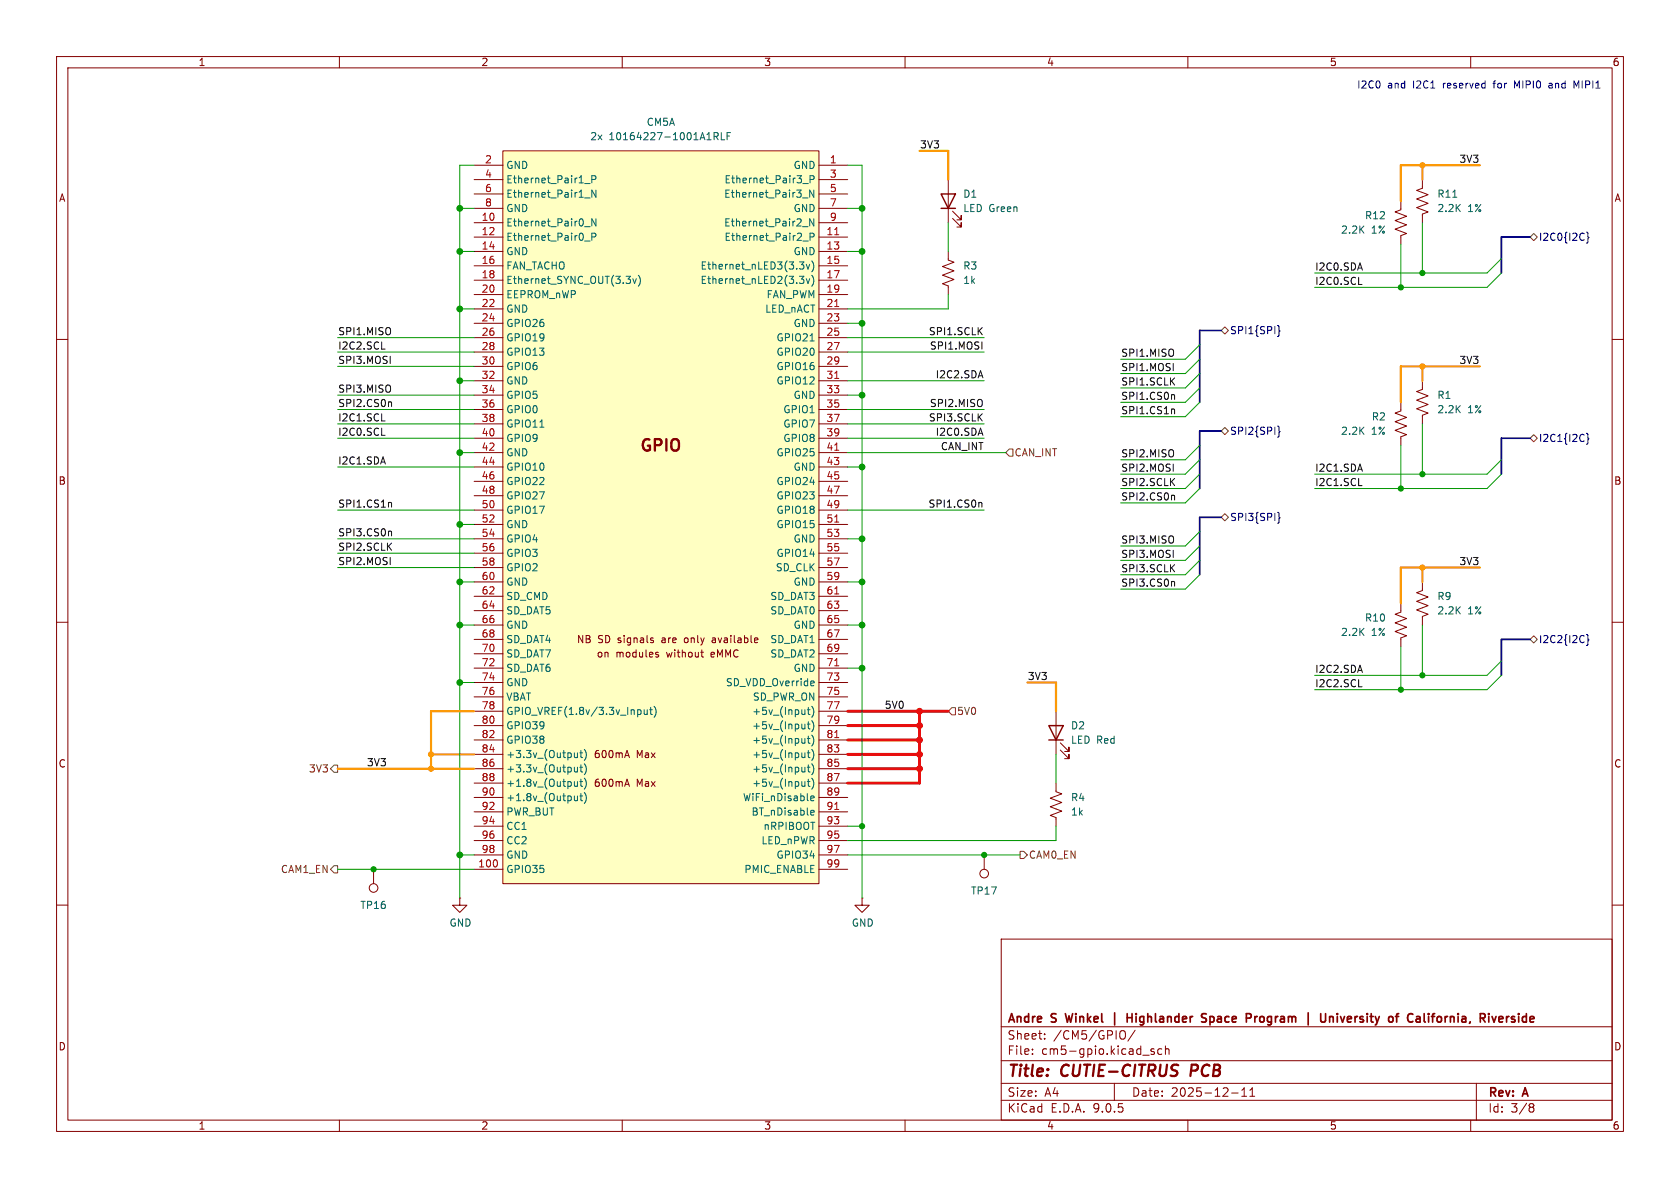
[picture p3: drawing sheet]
<svg xmlns="http://www.w3.org/2000/svg" width="297mm" height="210mm" viewBox="0 0 297 210" stroke-linecap="round" stroke-linejoin="round" font-family="sans-serif">
<g fill="none" stroke="#840000" stroke-width=".18">
<path d="M10 10h277v190h-277zM12 12h273v186h-273zM60 10v2M110 10v2M160 10v2M210 10v2M260 10v2M167.6 31.8v7.6M168.4 38.6l1.5 1.5v-.7v.7h-.7M168.4 37.3l1.5 1.6v-.8v.8h-.7M251.5 31.8v1.5l-1.1 .4 2.1 .7-2.1 .8 2.1 .7-2.1 .8 2.1 .8-1 .3v1.6M10 60h2"/>
<path d="M247.6 71.1v1.5l-1 .4 2.1 .8-2.1 .7 2.1 .8-2.1 .8 2.1 .7-1.1 .4v1.5M251.5 67.3v1.5l-1.1 .4 2.1 .8-2.1 .7 2.1 .8-2.1 .8 2.1 .7-1 .4v1.5M285 60h2M10 110h2M247.6 106.7v1.5l-1 .4 2.1 .7-2.1 .8 2.1 .8-2.1 .7 2.1 .8-1.1 .4v1.5M251.5 102.9v1.5l-1.1 .4 2.1 .7-2.1 .8 2.1 .8-2.1 .7 2.1 .8-1 .4v1.5M285 110h2M186.7 125.7v7.7M187.5 132.6l1.5 1.5v-.7v.7h-.8M187.5 131.3l1.5 1.5v-.7v.7h-.8M66 153.7v2.5M81.3 158.8v1.2h1.2l-1.2 1.3-1.3-1.3h1.3"/>
<path d="M81.3 158.8h.1M152.4 158.8v1.2h1.3l-1.3 1.3-1.3-1.3h1.3M152.4 158.8h.1M174 151.1v2.6M10 160h2M177 166h108v32h-108zM285 160h2M60 198v2M110 198v2M160 198v2M177 194.5h108M177 191.5h108"/>
<path d="M177 187.5h108M177 181.5h108M182.5 186.3v.1M182.5 185.5v.1M184.7 183.6v.1M184.7 182.8v.1M197 191.5v3M198.7 182.3a.96 .96 0 0 1-.1 1.4h-.3M200.7 182.1l-1.3 2M202 186.5h1.2M204 185.5l-.3-.1-.2 .2v.2l.5 .2v.3h-.5M205.4 185.5l-.4-.1-.3 .3v.4l.1 .2h.6"/>
<path d="M206 185.5l.2-.1 .4 .1 .1 .9M206 184.9v1.5M210 198v2M217.7 193.2h1.2M219.5 193.8h.9M219.5 192.7l.5-.4v1.5M221 193.8h.8M221 192.7l.4-.4v1.5M260 198v2M261 191.5v6.5M270.6 195.1l.4 .1 .2 .2-.3 .3M270.6 195.7h.3"/>
<path d="M270.9 195.7l.2 .2 .1 .4-.2 .2-.4 .1"/>
<circle cx="66" cy="157" r=".76"/>
<circle cx="174" cy="154.4" r=".76"/>
</g>
<path d="M210.7 188.2l-.3 2" fill="none" stroke="#840000" stroke-width=".4"/>
<g fill="none" stroke="#840000" stroke-width=".3">
<path d="M188.3 179.2l.4 1.5M197.1 179v2.2M199.3 179.2v1.5M199.3 179.9h.8M200.1 179.2v1.5M212.7 179.9l.4 .1 .2 .4-.3 .3h-.4M212.7 179.2l.6 .1M213.9 179.7v1.5M214.3 179.7l-.4 .1M221.8 179.7v1M222.3 179.7l-.3 .1-.2 .2M222.8 179.8l-.1 .2v.4l.1 .2"/>
<path d="M233.5 179.2v1.2l.3 .3h.3M236.4 179.2v.1M236.4 179.7v1M237 179.7l.3 1M249.8 179.3a.6 .6 0 0 0-.8 0 .6 .6 0 0 0-.2 .7 .56 .56 0 0 0 .3 .6 .56 .56 0 0 0 .7-.1M253.1 179.7h.5M253.6 179.2l-.3 .2v1.3M265.1 179.8l.4-.1 .2 .3-.7 .2M266.3 179.7v1M266.8 179.7l-.3 .1-.2 .2M213.9 180.6l.4 .1M265.1 180.6h.5"/>
</g>
<path d="M166.4 34.3h2.5l-1.3 2.5zM166.4 36.8h2.5M185.4 128.3h2.6l-1.3 2.5zM185.4 130.8h2.6" fill="none" stroke="#840000" stroke-width=".25"/>
<path d="M256.8 34.9h.8" fill="none" stroke="#006464" stroke-width=".18"/>
<path d="M88.9 26.7h55.9v129.5h-55.9z" fill="#ffffc2"/>
<g fill="none" stroke="#840000" stroke-width=".18">
<path d="M83.8 29.2h5.1M83.8 31.8h5.1M83.8 34.3h5.1M83.8 36.8h5.1M83.8 39.4h5.1M88.9 26.7h55.9v129.5h-55.9zM144.8 29.2h5.1M144.8 31.8h5.1M144.8 34.3h5.1M144.8 36.8h5.1M144.8 39.4h5.1M247.6 35.6v1.5l-1 .4 2.1 .7-2.1 .8 2.1 .8-2.1 .7 2.1 .8-1.1 .4v1.5"/>
<path d="M83.8 41.9h5.1M83.8 44.5h5.1M83.8 47h5.1M83.8 49.5h5.1M83.8 52.1h5.1M83.8 54.6h5.1M83.8 57.2h5.1M83.8 59.7h5.1M144.8 41.9h5.1M144.8 44.5h5.1M144.8 47h5.1M144.8 49.5h5.1"/>
<path d="M144.8 52.1h5.1M144.8 54.6h5.1M144.8 57.2h5.1M144.8 59.7h5.1M167.6 44.5v1.5l1.1 .4-2.1 .7 2.1 .8-2.1 .7 2.1 .8-2.1 .8 1 .3v1.6M83.8 62.2h5.1M83.8 64.8h5.1M83.8 67.3h5.1M83.8 69.9h5.1M83.8 72.4h5.1M83.8 74.9h5.1M83.8 77.5h5.1"/>
<path d="M144.8 62.2h5.1M144.8 64.8h5.1M144.8 67.3h5.1M144.8 69.9h5.1M144.8 72.4h5.1M144.8 74.9h5.1M144.8 77.5h5.1M83.8 80h5.1M83.8 82.6h5.1M83.8 85.1h5.1M83.8 87.6h5.1M83.8 90.2h5.1"/>
<path d="M83.8 92.7h5.1M83.8 95.3h5.1M83.8 97.8h5.1M144.8 80h5.1M144.8 82.6h5.1M144.8 85.1h5.1M144.8 87.6h5.1M144.8 90.2h5.1M144.8 92.7h5.1M144.8 95.3h5.1M144.8 97.8h5.1M83.8 100.3h5.1"/>
<path d="M83.8 102.9h5.1M83.8 105.4h5.1M83.8 108h5.1M83.8 110.5h5.1M83.8 113h5.1M83.8 115.6h5.1M83.8 118.1h5.1M115.4 113.2l.1 .2-.1 .2M115.4 112.8h.1M116.1 115.7l.3 .1v.2l-.1 .1h-.3M116.1 115.3l.3 .1M123.9 115.3h.5"/>
<path d="M124.1 116.1h.3M126.1 112.8h-.2M126.1 113.1l-.2 .2 .2 .3M144.8 100.3h5.1M144.8 102.9h5.1M144.8 105.4h5.1M144.8 108h5.1M144.8 110.5h5.1M144.8 113h5.1M144.8 115.6h5.1M144.8 118.1h5.1M83.8 120.7h5.1"/>
<path d="M83.8 123.2h5.1M83.8 125.7h5.1M83.8 128.3h5.1M83.8 130.8h5.1M83.8 133.4h5.1M83.8 135.9h5.1M83.8 138.4h5.1M110.6 133.6h.6M110.6 138.6h.6M110.9 132.7l.4 1.2M110.9 137.7l.4 1.3M144.8 120.7h5.1"/>
<path d="M144.8 123.2h5.1M144.8 125.7h5.1M144.8 128.3h5.1M144.8 130.8h5.1M144.8 133.4h5.1M144.8 135.9h5.1M144.8 138.4h5.1M186.7 138.4v1.6l1 .3-2 .8 2 .8-2 .7 2 .8-2 .7 1 .4v1.6M83.8 141h5.1M83.8 143.5h5.1M83.8 146.1h5.1M83.8 148.6h5.1"/>
<path d="M83.8 151.1h5.1M83.8 153.7h5.1M144.8 141h5.1M144.8 143.5h5.1M144.8 146.1h5.1M144.8 148.6h5.1M144.8 151.1h5.1M144.8 153.7h5.1"/>
</g>
<g fill="none" stroke="#006464" stroke-width=".18">
<path d="M103.4 32.5h.9M103.4 35h.9M104.6 31.7h.6l.2-.2-.1-.3-.7-.1v1.2M105.4 33.6v1.3l-.8-1.3v1.3M105.4 38.7v1.2l-.8-1.2v1.2M126.2 24.1l.6-.1 .2-.1-.1-.3-.7-.2v1.3M126.5 24.1l.5 .6M127.5 23.4v1.3h.6M128.5 24h.5M129.1 23.4h-.6v1.3M141.9 35h.9M141.9 32.5h1"/>
<path d="M143.2 31.7h.6l.1-.2v-.3l-.7-.1v1.2M143.9 33.6v1.3l-.8-1.3v1.3M143.9 38.7v1.2l-.8-1.2v1.2M103.4 40.1h.9M103.4 42.6h.9M104.6 41.9l.6-.1 .2-.2-.1-.3-.7-.1v1.3M111.9 49.3l.3 .8 .3-.8M112.9 48.7a1.46 1.46 0 0 1 0 1.9M141.3 46.3h.8l-.4 .5 .4 .1v.4l-.2 .3h-.4M141.3 48.8h.8l-.4 .5 .4 .1v.5l-.2 .2h-.4M141.9 40.1h.9M141.9 42.6h1"/>
<path d="M142.5 46.7l.3 .9 .3-.9M142.5 49.3l.3 .8 .3-.8M143.2 41.9l.6-.1 .1-.2v-.3l-.7-.1v1.3M143.5 46.1a1.46 1.46 0 0 1 0 2M143.5 48.7a1.46 1.46 0 0 1 0 1.9M95.4 75.5h.8M143.2 60.3h.7M102.1 133.1v.8M102.1 135.6v.9M102.1 138.2v.8M102.1 133.8l-.4 .1M102.1 136.3l-.4 .2"/>
<path d="M102.1 138.9l-.4 .1M102.5 133.1h.5M102.5 135.6h.5M102.5 138.2h.5M102.7 132.7v1l.3 .2M102.7 135.2v1.1l.3 .2M102.7 137.7v1.1l.3 .2M103.3 132.5a1.46 1.46 0 0 1 0 1.9M103.3 135a1.46 1.46 0 0 1 0 2M103.3 137.6a1.46 1.46 0 0 1 0 1.9M113.3 125.6v.6M113.9 125.5v.7l.3 .1 .2-.1"/>
<path d="M114.4 125.5v.8M114.8 125.5h.5M115 125v1.1l.3 .2M115.6 124.9a1.46 1.46 0 0 1 0 1.9M142.7 125.5h.5M142.7 133.1h.5M142.7 135.6h.5M142.7 138.2h.5M142.7 128h.5M142.7 130.5h.5M142.9 125v1.1l.3 .2M142.9 132.7v1l.3 .2"/>
<path d="M142.9 135.2v1.1l.3 .2M142.9 137.7v1.1l.3 .2M142.9 127.6v1.1l.3 .1M142.9 130.1v1.1l.3 .2M143.5 120.4h.4v.3l-.6 .1M143.5 124.9a1.46 1.46 0 0 1 0 1.9M143.5 127.4a1.46 1.46 0 0 1 0 1.9M143.5 129.9a1.46 1.46 0 0 1 0 2M143.5 132.5a1.46 1.46 0 0 1 0 1.9M143.5 135a1.46 1.46 0 0 1 0 2M143.5 137.6a1.46 1.46 0 0 1 0 1.9M143.9 121.2h-.4"/>
<path d="M102.1 140.7v.8M102.1 141.4l-.4 .1M102.5 140.7h.5M102.7 140.3v1.1l.3 .1M103.3 140.1a1.46 1.46 0 0 1 0 1.9M143.3 141.1l.6-.1v-.2l-.4-.1-.2 .2 .1 .6h.5M143.4 143.3l.3-.1 .2 .3-.6 .2M143.4 144h.5"/>
</g>
<path d="M147.6 41.5h.7M147.6 54.2h.7M147.6 66.9h.7M147.6 79.6h.7M147.6 92.3h.7M147.6 105h.7M147.6 117.7h.7M147.6 130.4h.7M147.6 143.1h.7" fill="none" stroke="#a90000" stroke-width=".18"/>
<path d="M225.9 57.5l.2 .2v.6l.2 .2-.2 .2v.6l-.2 .2M280.5 41l.2 .2v.6l.2 .2-.2 .2v.6l-.2 .2M225.9 75.3l.2 .2v.6l.2 .2-.2 .2v.6l-.2 .2M280.5 76.6l.2 .2v.6l.2 .2-.2 .1v.7l-.2 .1M225.9 90.6l.2 .1v.7l.2 .1-.2 .2v.6l-.2 .2M280.5 112.2l.2 .1v.6l.2 .2-.2 .2v.6l-.2 .2" fill="none" stroke="#000084" stroke-width=".18"/>
<path d="M215.9 58.4l.6-.6 .7 .6-.7 .7zM270.5 41.9l.6-.6 .7 .6-.7 .6zM215.9 76.2l.6-.6 .7 .6-.7 .6zM270.5 77.5l.6-.7 .7 .7-.7 .6zM177.8 80l.6-.6h.7v1.2h-.7zM215.9 91.4l.6-.6 .7 .6-.7 .7zM270.5 113l.6-.6 .7 .6-.7 .7zM59.1 135.3h.6v1.2h-.6l-.7-.6zM168.3 125.1h.6v1.3h-.6l-.7-.7zM59.1 153h.6v1.3h-.6l-.7-.6zM180.3 150.5h.7l.6 .6-.6 .7h-.7z" fill="none" stroke="#725600" stroke-width=".18"/>
<g fill="none" stroke="#0f0f0f" stroke-width=".18">
<path d="M240.2 50.3h.6M67.5 61.7h.6M67.5 74.4h.6M67.5 77h.6M68.9 71l.3 .2v.7M207.3 69.8l.4 .1v.7M207.3 72.3l.4 .2v.6M68.9 88.8l.3 .2v.7M68.9 93.9l.3 .2v.6M173.2 88.8l.4 .2v.7M207.3 87.5l.4 .2v.7M240.2 85.8h.6"/>
<path d="M207.3 102.8l.4 .2v.6M240.2 121.4h.6"/>
</g>
<path d="M215.9 58.4h-3.8v12.7M270.5 41.9h-5.1v6.4M215.9 76.2h-3.8v10.2M270.5 77.5h-5.1v6.3M215.9 91.4h-3.8v10.2M270.5 113h-5.1v6.4" fill="none" stroke="#000084" stroke-width=".3"/>
<path d="M162.6 26.7h5v5.1M251.5 29.2v2.6M261.6 29.2h-14v6.4M251.5 64.8v2.5M261.6 64.8h-14v6.3M251.5 100.3v2.6M261.6 100.3h-14v6.4M59.7 135.9h24.1M76.2 133.4h7.6M83.8 125.7h-7.6v10.2M181.6 120.7h5.1v5" fill="none" stroke="#f90" stroke-width=".38"/>
<g fill="none" stroke="#009600" stroke-width=".18">
<path d="M81.3 36.8h2.5M83.8 29.2h-2.5v129.6M149.9 29.2h2.5v129.6M149.9 36.8h2.5M167.6 39.4v5.1M251.5 39.4v8.9M59.7 59.7h24.1M81.3 54.6h2.5M81.3 44.5h2.5M149.9 57.2h2.5M149.9 59.7h24.1M149.9 44.5h2.5"/>
<path d="M167.6 52.1v2.5h-17.7M247.6 43.2v7.6M265.4 48.3l-2.5 2.5h-30.5M265.4 45.7l-2.5 2.6h-30.5M59.7 74.9h24.1M59.7 69.9h24.1M59.7 72.4h24.1M59.7 62.2h24.1M59.7 77.5h24.1M59.7 64.8h24.1M81.3 67.3h2.5M149.9 74.9h24.1"/>
<path d="M149.9 69.9h2.5M149.9 67.3h24.1M149.9 72.4h24.1M149.9 62.2h24.1M149.9 77.5h24.1M212.1 66l-2.6 2.6h-11.4M212.1 61l-2.6 2.5h-11.4M212.1 63.5l-2.6 2.5h-11.4M212.1 78.7l-2.6 2.6h-11.4M212.1 71.1l-2.6 2.6h-11.4M212.1 68.6l-2.6 2.5h-11.4M247.6 78.7v7.7"/>
<path d="M251.5 74.9v8.9M59.7 95.3h24.1M59.7 97.8h24.1M59.7 82.6h24.1M59.7 90.2h24.1M81.3 92.7h2.5M81.3 80h2.5M149.9 95.3h2.5M149.9 82.6h2.5M149.9 80h27.9M149.9 90.2h24.1M212.1 96.5l-2.6 2.6h-11.4"/>
<path d="M212.1 83.8l-2.6 2.6h-11.4M212.1 81.3l-2.6 2.5h-11.4M212.1 86.4l-2.6 2.5h-11.4M212.1 99.1l-2.6 2.5h-11.4M212.1 94l-2.6 2.5h-11.4M265.4 83.8l-2.5 2.6h-30.5M265.4 81.3l-2.5 2.5h-30.5M59.7 100.3h24.1M81.3 102.9h2.5M81.3 110.5h2.5M149.9 102.9h2.5M149.9 110.5h2.5"/>
<path d="M149.9 118.1h2.5M212.1 101.6l-2.6 2.5h-11.4M247.6 114.3v7.6M251.5 110.5v8.9M265.4 116.8l-2.5 2.6h-30.5M265.4 119.4l-2.5 2.5h-30.5M81.3 120.7h2.5M186.7 133.4v5M59.7 153.7h24.1M81.3 151.1h2.5M149.9 151.1h30.4M149.9 146.1h2.5"/>
<path d="M186.7 146.1v2.5h-36.8"/>
</g>
<path d="M149.9 133.4h12.7M149.9 130.8h12.7M149.9 128.3h12.7M149.9 125.7h17.7M149.9 135.9h12.7M162.6 125.7v12.7h-12.7" fill="none" stroke="#f00" stroke-width=".51"/>
<path d="M268.2 15.2l-.5-.9v1.3M274.2 14.7l-.3 .1M274.3 15.1h-.3l-.2 .2 .1 .2 .4 .1M279.1 14.3l-.4 .9-.4-.9v1.3" fill="none" stroke="#0000c2" stroke-width=".18"/>
<g fill="#f90" stroke="#f90" stroke-width=".18">
<circle cx="251.5" cy="29.2" r=".46"/>
<circle cx="251.5" cy="100.3" r=".46"/>
<circle cx="251.5" cy="64.8" r=".46"/>
<circle cx="76.2" cy="135.9" r=".46"/>
<circle cx="76.2" cy="133.4" r=".46"/>
</g>
<g fill="#009600" stroke="#009600" stroke-width=".18">
<circle cx="251.5" cy="83.8" r=".46"/>
<circle cx="247.6" cy="86.4" r=".46"/>
<circle cx="251.5" cy="48.3" r=".46"/>
<circle cx="247.6" cy="50.8" r=".46"/>
<circle cx="247.6" cy="121.9" r=".46"/>
<circle cx="251.5" cy="119.4" r=".46"/>
<circle cx="81.3" cy="92.7" r=".51"/>
<circle cx="81.3" cy="120.7" r=".51"/>
<circle cx="81.3" cy="151.1" r=".51"/>
<circle cx="66" cy="153.7" r=".46"/>
<circle cx="81.3" cy="102.9" r=".51"/>
<circle cx="81.3" cy="110.5" r=".51"/>
<circle cx="152.4" cy="146.1" r=".46"/>
<circle cx="174" cy="151.1" r=".46"/>
<circle cx="152.4" cy="44.5" r=".51"/>
<circle cx="152.4" cy="57.2" r=".51"/>
<circle cx="152.4" cy="82.6" r=".51"/>
<circle cx="152.4" cy="95.3" r=".51"/>
<circle cx="152.4" cy="36.8" r=".51"/>
<circle cx="152.4" cy="69.9" r=".51"/>
<circle cx="81.3" cy="54.6" r=".51"/>
<circle cx="81.3" cy="80" r=".51"/>
<circle cx="81.3" cy="67.3" r=".51"/>
<circle cx="81.3" cy="36.8" r=".51"/>
<circle cx="81.3" cy="44.5" r=".51"/>
<circle cx="152.4" cy="118.1" r=".51"/>
<circle cx="152.4" cy="110.5" r=".51"/>
<circle cx="152.4" cy="102.9" r=".51"/>
</g>
<g fill="#f00" stroke="#f00" stroke-width=".18">
<circle cx="162.6" cy="128.3" r=".51"/>
<circle cx="162.6" cy="125.7" r=".51"/>
<circle cx="162.6" cy="135.9" r=".51"/>
<circle cx="162.6" cy="130.8" r=".51"/>
<circle cx="162.6" cy="133.4" r=".51"/>
</g>
<g font-size="2.8" fill="#840000">
<text x="112.9" y="80.4">GPIO</text>
<text x="178" y="190.9">Title:</text>
<text x="187.7" y="190.9">CUTIE-CITRUS</text>
<text x="211.3" y="190.9">PCB</text>
</g>
<g font-size="2.1" fill="#840000">
<text x="178" y="184">Sheet:</text>
<text x="178" y="181.2">Andre</text>
<text x="186" y="181.2">S</text>
<text x="186.2" y="184">/CM5/GPIO/</text>
<text x="189.1" y="181.2">Winkel</text>
<text x="197.9" y="181.2">|</text>
<text x="201.1" y="181.2">Highlander</text>
<text x="214.9" y="181.2">Space</text>
<text x="223.4" y="181.2">Program</text>
<text x="234.6" y="181.2">|</text>
<text x="237.7" y="181.2">University</text>
<text x="250.4" y="181.2">of</text>
<text x="254.4" y="181.2">California,</text>
<text x="267.7" y="181.2">Riverside</text>
<text x="178" y="186.7">File:</text>
<text x="184.1" y="186.7">cm5-gpio.kicad_sch</text>
<text x="178" y="196.9">KiCad</text>
<text x="178" y="194.1">Size:</text>
<text x="184.7" y="194.1">A4</text>
<text x="185.7" y="196.9">E.D.A.</text>
<text x="193.3" y="196.9">9.0.5</text>
<text x="200" y="194.1">Date:</text>
<text x="207" y="194.1">2025-12-11</text>
<text x="263" y="194.3">Rev:</text>
<text x="263" y="196.9">Id:</text>
<text x="267.1" y="196.9">3/8</text>
<text x="269.4" y="194.3">A</text>
</g>
<g font-size="1.8" fill="#840000">
<text x="35" y="11.9">1</text>
<text x="85" y="11.9">2</text>
<text x="135" y="11.9">3</text>
<text x="185" y="11.9">4</text>
<text x="235" y="11.9">5</text>
<text x="285" y="11.9">6</text>
<text x="10.3" y="35.9">A</text>
<text x="285.3" y="35.9">A</text>
<text x="10.3" y="85.9">B</text>
<text x="285.3" y="85.9">B</text>
<text x="101.9" y="113.9">NB</text>
<text x="105.7" y="113.9">SD signals</text>
<text x="117.3" y="113.9">are</text>
<text x="121.5" y="113.9">only</text>
<text x="126.6" y="113.9">available</text>
<text x="105.4" y="116.4">on</text>
<text x="108.9" y="116.4">modules</text>
<text x="118" y="116.4">without</text>
<text x="126" y="116.4">eMMC</text>
<text x="10.3" y="135.9">C</text>
<text x="104.9" y="134.2">600mA</text>
<text x="112.5" y="134.2">Max</text>
<text x="285.3" y="135.9">C</text>
<text x="104.9" y="139.3">600mA</text>
<text x="112.5" y="139.3">Max</text>
<text x="10.3" y="185.9">D</text>
<text x="285.3" y="185.9">D</text>
<text x="35" y="199.9">1</text>
<text x="85" y="199.9">2</text>
<text x="135" y="199.9">3</text>
<text x="185" y="199.9">4</text>
<text x="235" y="199.9">5</text>
<text x="285" y="199.9">6</text>
</g>
<g font-size="1.8" fill="#0000c2">
<text x="239.8" y="15.9">I2C0</text>
<text x="245.3" y="15.9">and</text>
<text x="249.9" y="15.9">I2C1</text>
<text x="255.4" y="15.9">reserved</text>
<text x="264.5" y="15.9">for</text>
<text x="268.4" y="15.9">MIPI0</text>
<text x="274.7" y="15.9">and</text>
<text x="279.3" y="15.9">MIPI1</text>
</g>
<g font-size="1.8" fill="#006464">
<text x="114.2" y="22.5">CM5A</text>
<text x="104.3" y="25">2x</text>
<text x="107.7" y="25">10164227-1001A1RLF</text>
<text x="89.4" y="30.1">GND</text>
<text x="89.4" y="32.6">Ethernet_Pair1_P</text>
<text x="89.4" y="35.2">Ethernet_Pair1_N</text>
<text x="127.9" y="35.2">Ethernet_Pair3_N</text>
<text x="128" y="32.6">Ethernet_Pair3_P</text>
<text x="140.2" y="30.1">GND</text>
<text x="170.2" y="35.2">D1</text>
<text x="254" y="35.2">R11</text>
<text x="89.4" y="37.7">GND</text>
<text x="89.4" y="40.2">Ethernet_Pair0_N</text>
<text x="127.9" y="40.2">Ethernet_Pair2_N</text>
<text x="140.2" y="37.7">GND</text>
<text x="170.2" y="37.7">LED Green</text>
<text x="237" y="41.5">2.2K</text>
<text x="241.2" y="39">R12</text>
<text x="242.4" y="41.5">1%</text>
<text x="254" y="37.7">2.2K</text>
<text x="259.5" y="37.7">1%</text>
<text x="89.4" y="42.8">Ethernet_Pair0_P</text>
<text x="89.4" y="45.3">GND</text>
<text x="89.4" y="47.9">FAN_TACHO</text>
<text x="123.7" y="47.9">Ethernet_nLED3(3.3v)</text>
<text x="128" y="42.8">Ethernet_Pair2_P</text>
<text x="140.2" y="45.3">GND</text>
<text x="170.2" y="47.9">R3</text>
<text x="89.4" y="50.4">Ethernet_SYNC_OUT(3.3v)</text>
<text x="89.4" y="52.9">EEPROM_nWP</text>
<text x="123.7" y="50.4">Ethernet_nLED2(3.3v)</text>
<text x="135.4" y="52.9">FAN_PWM</text>
<text x="170.2" y="50.4">1k</text>
<text x="89.4" y="55.5">GND</text>
<text x="89.4" y="58">GPIO26</text>
<text x="135.2" y="55.5">LED_nACT</text>
<text x="140.2" y="58">GND</text>
<text x="89.4" y="60.6">GPIO19</text>
<text x="89.4" y="63.1">GPIO13</text>
<text x="89.4" y="65.6">GPIO6</text>
<text x="137.2" y="60.6">GPIO21</text>
<text x="137.2" y="63.1">GPIO20</text>
<text x="137.2" y="65.6">GPIO16</text>
<text x="89.4" y="68.2">GND</text>
<text x="89.4" y="70.7">GPIO5</text>
<text x="137.2" y="68.2">GPIO12</text>
<text x="140.2" y="70.7">GND</text>
<text x="254" y="70.7">R1</text>
<text x="89.4" y="73.3">GPIO0</text>
<text x="89.4" y="75.8">GPIO11</text>
<text x="138.4" y="73.3">GPIO1</text>
<text x="138.4" y="75.8">GPIO7</text>
<text x="237" y="77.1">2.2K</text>
<text x="242.4" y="74.5">R2</text>
<text x="242.4" y="77.1">1%</text>
<text x="254" y="73.3">2.2K</text>
<text x="259.5" y="73.3">1%</text>
<text x="89.4" y="78.3">GPIO9</text>
<text x="89.4" y="80.9">GND</text>
<text x="89.4" y="83.4">GPIO10</text>
<text x="137.2" y="80.9">GPIO25</text>
<text x="138.4" y="78.3">GPIO8</text>
<text x="140.2" y="83.4">GND</text>
<text x="89.4" y="86">GPIO22</text>
<text x="89.4" y="88.5">GPIO27</text>
<text x="137.2" y="86">GPIO24</text>
<text x="137.2" y="88.5">GPIO23</text>
<text x="89.4" y="91">GPIO17</text>
<text x="89.4" y="93.6">GND</text>
<text x="137.2" y="91">GPIO18</text>
<text x="137.2" y="93.6">GPIO15</text>
<text x="89.4" y="96.1">GPIO4</text>
<text x="89.4" y="98.7">GPIO3</text>
<text x="89.4" y="101.2">GPIO2</text>
<text x="137.1" y="101.2">SD_CLK</text>
<text x="137.2" y="98.7">GPIO14</text>
<text x="140.2" y="96.1">GND</text>
<text x="89.4" y="103.7">GND</text>
<text x="89.4" y="106.3">SD_CMD</text>
<text x="136.1" y="106.3">SD_DAT3</text>
<text x="140.2" y="103.7">GND</text>
<text x="254" y="106.3">R9</text>
<text x="89.4" y="108.8">SD_DAT5</text>
<text x="89.4" y="111.4">GND</text>
<text x="89.4" y="113.9">SD_DAT4</text>
<text x="136.1" y="108.8">SD_DAT0</text>
<text x="136.1" y="113.9">SD_DAT1</text>
<text x="140.2" y="111.4">GND</text>
<text x="237" y="112.6">2.2K</text>
<text x="241.2" y="110.1">R10</text>
<text x="242.4" y="112.6">1%</text>
<text x="254" y="108.8">2.2K</text>
<text x="259.5" y="108.8">1%</text>
<text x="89.4" y="116.4">SD_DAT7</text>
<text x="89.4" y="119">SD_DAT6</text>
<text x="136.1" y="116.4">SD_DAT2</text>
<text x="140.2" y="119">GND</text>
<text x="89.4" y="121.5">GND</text>
<text x="89.4" y="124.1">VBAT</text>
<text x="128.2" y="121.5">SD_VDD_Override</text>
<text x="133" y="124.1">SD_PWR_ON</text>
<text x="89.4" y="126.6">GPIO_VREF(1.8v/3.3v_Input)</text>
<text x="89.4" y="129.1">GPIO39</text>
<text x="89.4" y="131.7">GPIO38</text>
<text x="132.9" y="126.6">+5v_(Input)</text>
<text x="132.9" y="129.1">+5v_(Input)</text>
<text x="132.9" y="131.7">+5v_(Input)</text>
<text x="189.2" y="129.1">D2</text>
<text x="189.2" y="131.7">LED Red</text>
<text x="89.4" y="134.2">+3.3v_(Output)</text>
<text x="89.4" y="136.8">+3.3v_(Output)</text>
<text x="132.9" y="134.2">+5v_(Input)</text>
<text x="132.9" y="136.8">+5v_(Input)</text>
<text x="89.4" y="139.3">+1.8v_(Output)</text>
<text x="89.4" y="141.8">+1.8v_(Output)</text>
<text x="131.2" y="141.8">WiFi_nDisable</text>
<text x="132.9" y="139.3">+5v_(Input)</text>
<text x="189.2" y="141.8">R4</text>
<text x="89.4" y="144.4">PWR_BUT</text>
<text x="89.4" y="146.9">CC1</text>
<text x="89.4" y="149.5">CC2</text>
<text x="132.8" y="144.4">BT_nDisable</text>
<text x="134.5" y="149.5">LED_nPWR</text>
<text x="134.9" y="146.9">nRPIBOOT</text>
<text x="189.2" y="144.4">1k</text>
<text x="89.4" y="152">GND</text>
<text x="89.4" y="154.5">GPIO35</text>
<text x="131.5" y="154.5">PMIC_ENABLE</text>
<text x="137.2" y="152">GPIO34</text>
<text x="63.6" y="160.9">TP16</text>
<text x="171.6" y="158.3">TP17</text>
<text x="79.4" y="164">GND</text>
<text x="150.5" y="164">GND</text>
</g>
<g font-size="1.8" fill="#a90000">
<text x="85.7" y="29">2</text>
<text x="146.6" y="29">1</text>
<text x="85.7" y="31.5">4</text>
<text x="85.7" y="34">6</text>
<text x="146.6" y="31.5">3</text>
<text x="146.6" y="34">5</text>
<text x="85" y="39.1">10</text>
<text x="85" y="41.7">12</text>
<text x="85.7" y="36.6">8</text>
<text x="146" y="41.7">11</text>
<text x="146.6" y="36.6">7</text>
<text x="146.6" y="39.1">9</text>
<text x="85" y="44.2">14</text>
<text x="85" y="46.7">16</text>
<text x="146" y="44.2">13</text>
<text x="146" y="46.7">15</text>
<text x="85" y="49.3">18</text>
<text x="85" y="51.8">20</text>
<text x="146" y="49.3">17</text>
<text x="146" y="51.8">19</text>
<text x="85" y="54.4">22</text>
<text x="85" y="56.9">24</text>
<text x="85" y="59.4">26</text>
<text x="146" y="54.4">21</text>
<text x="146" y="56.9">23</text>
<text x="146" y="59.4">25</text>
<text x="85" y="62">28</text>
<text x="85" y="64.5">30</text>
<text x="146" y="62">27</text>
<text x="146" y="64.5">29</text>
<text x="85" y="67.1">32</text>
<text x="85" y="69.6">34</text>
<text x="146" y="67.1">31</text>
<text x="146" y="69.6">33</text>
<text x="85" y="72.1">36</text>
<text x="85" y="74.7">38</text>
<text x="85" y="77.2">40</text>
<text x="146" y="72.1">35</text>
<text x="146" y="74.7">37</text>
<text x="146" y="77.2">39</text>
<text x="85" y="79.8">42</text>
<text x="85" y="82.3">44</text>
<text x="146" y="79.8">41</text>
<text x="146" y="82.3">43</text>
<text x="85" y="84.8">46</text>
<text x="85" y="87.4">48</text>
<text x="85" y="89.9">50</text>
<text x="146" y="84.8">45</text>
<text x="146" y="87.4">47</text>
<text x="146" y="89.9">49</text>
<text x="85" y="92.5">52</text>
<text x="85" y="95">54</text>
<text x="146" y="92.5">51</text>
<text x="146" y="95">53</text>
<text x="85" y="97.5">56</text>
<text x="85" y="100.1">58</text>
<text x="146" y="97.5">55</text>
<text x="146" y="100.1">57</text>
<text x="85" y="102.6">60</text>
<text x="85" y="105.2">62</text>
<text x="85" y="107.7">64</text>
<text x="146" y="102.6">59</text>
<text x="146" y="105.2">61</text>
<text x="146" y="107.7">63</text>
<text x="85" y="110.2">66</text>
<text x="85" y="112.8">68</text>
<text x="146" y="110.2">65</text>
<text x="146" y="112.8">67</text>
<text x="85" y="115.3">70</text>
<text x="85" y="117.9">72</text>
<text x="146" y="115.3">69</text>
<text x="146" y="117.9">71</text>
<text x="85" y="120.4">74</text>
<text x="85" y="122.9">76</text>
<text x="85" y="125.5">78</text>
<text x="146" y="120.4">73</text>
<text x="146" y="122.9">75</text>
<text x="146" y="125.5">77</text>
<text x="85" y="128">80</text>
<text x="85" y="130.6">82</text>
<text x="146" y="128">79</text>
<text x="146" y="130.6">81</text>
<text x="85" y="133.1">84</text>
<text x="85" y="135.6">86</text>
<text x="146" y="133.1">83</text>
<text x="146" y="135.6">85</text>
<text x="85" y="138.2">88</text>
<text x="85" y="140.7">90</text>
<text x="85" y="143.3">92</text>
<text x="146" y="138.2">87</text>
<text x="146" y="140.7">89</text>
<text x="146" y="143.3">91</text>
<text x="85" y="145.8">94</text>
<text x="85" y="148.3">96</text>
<text x="146" y="145.8">93</text>
<text x="146" y="148.3">95</text>
<text x="84.4" y="153.4">100</text>
<text x="85" y="150.9">98</text>
<text x="146" y="150.9">97</text>
<text x="146" y="153.4">99</text>
</g>
<g font-size="1.8" fill="#0f0f0f">
<text x="162.6" y="26.3">3V3</text>
<text x="257.9" y="28.9">3V3</text>
<text x="232.4" y="47.9">I2C0.SDA</text>
<text x="232.4" y="50.5">I2C0.SCL</text>
<text x="59.7" y="59.3">SPI1.MISO</text>
<text x="164.1" y="59.3">SPI1.SCLK</text>
<text x="59.7" y="64.4">SPI3.MOSI</text>
<text x="59.7" y="61.9">I2C2.SCL</text>
<text x="164.3" y="61.9">SPI1.MOSI</text>
<text x="198.1" y="63.2">SPI1.MISO</text>
<text x="198.1" y="65.7">SPI1.MOSI</text>
<text x="257.9" y="64.4">3V3</text>
<text x="59.7" y="69.5">SPI3.MISO</text>
<text x="165.3" y="67">I2C2.SDA</text>
<text x="198.1" y="68.2">SPI1.SCLK</text>
<text x="198.1" y="70.8">SPI1.CS0n</text>
<text x="59.7" y="74.6">I2C1.SCL</text>
<text x="59.7" y="77.1">I2C0.SCL</text>
<text x="59.7" y="72">SPI2.CS0n</text>
<text x="164.1" y="74.6">SPI3.SCLK</text>
<text x="164.3" y="72">SPI2.MISO</text>
<text x="165.3" y="77.1">I2C0.SDA</text>
<text x="198.1" y="73.3">SPI1.CS1n</text>
<text x="59.7" y="82.2">I2C1.SDA</text>
<text x="166.2" y="79.7">CAN_INT</text>
<text x="198.1" y="83.5">SPI2.MOSI</text>
<text x="198.1" y="80.9">SPI2.MISO</text>
<text x="232.4" y="83.5">I2C1.SDA</text>
<text x="59.7" y="89.8">SPI1.CS1n</text>
<text x="164.1" y="89.8">SPI1.CS0n</text>
<text x="198.1" y="88.6">SPI2.CS0n</text>
<text x="198.1" y="86">SPI2.SCLK</text>
<text x="232.4" y="86">I2C1.SCL</text>
<text x="59.7" y="94.9">SPI3.CS0n</text>
<text x="59.7" y="100">SPI2.MOSI</text>
<text x="59.7" y="97.4">SPI2.SCLK</text>
<text x="198.1" y="98.7">SPI3.MOSI</text>
<text x="198.1" y="96.2">SPI3.MISO</text>
<text x="198.1" y="101.3">SPI3.SCLK</text>
<text x="257.9" y="100">3V3</text>
<text x="198.1" y="103.8">SPI3.CS0n</text>
<text x="232.4" y="119">I2C2.SDA</text>
<text x="156.3" y="125.4">5V0</text>
<text x="181.6" y="120.3">3V3</text>
<text x="232.4" y="121.6">I2C2.SCL</text>
<text x="64.8" y="135.5">3V3</text>
</g>
<g font-size="1.8" fill="#000084">
<text x="272" y="42.8">I2C0{I2C}</text>
<text x="217.4" y="59.3">SPI1{SPI}</text>
<text x="217.4" y="77.1">SPI2{SPI}</text>
<text x="272" y="78.3">I2C1{I2C}</text>
<text x="217.4" y="92.3">SPI3{SPI}</text>
<text x="272" y="113.9">I2C2{I2C}</text>
</g>
<g font-size="1.8" fill="#725600">
<text x="179.3" y="80.9">CAN_INT</text>
<text x="169.1" y="126.6">5V0</text>
<text x="54.5" y="136.8">3V3</text>
<text x="49.6" y="154.5">CAM1_EN</text>
<text x="181.8" y="152">CAM0_EN</text>
</g>
</svg>
